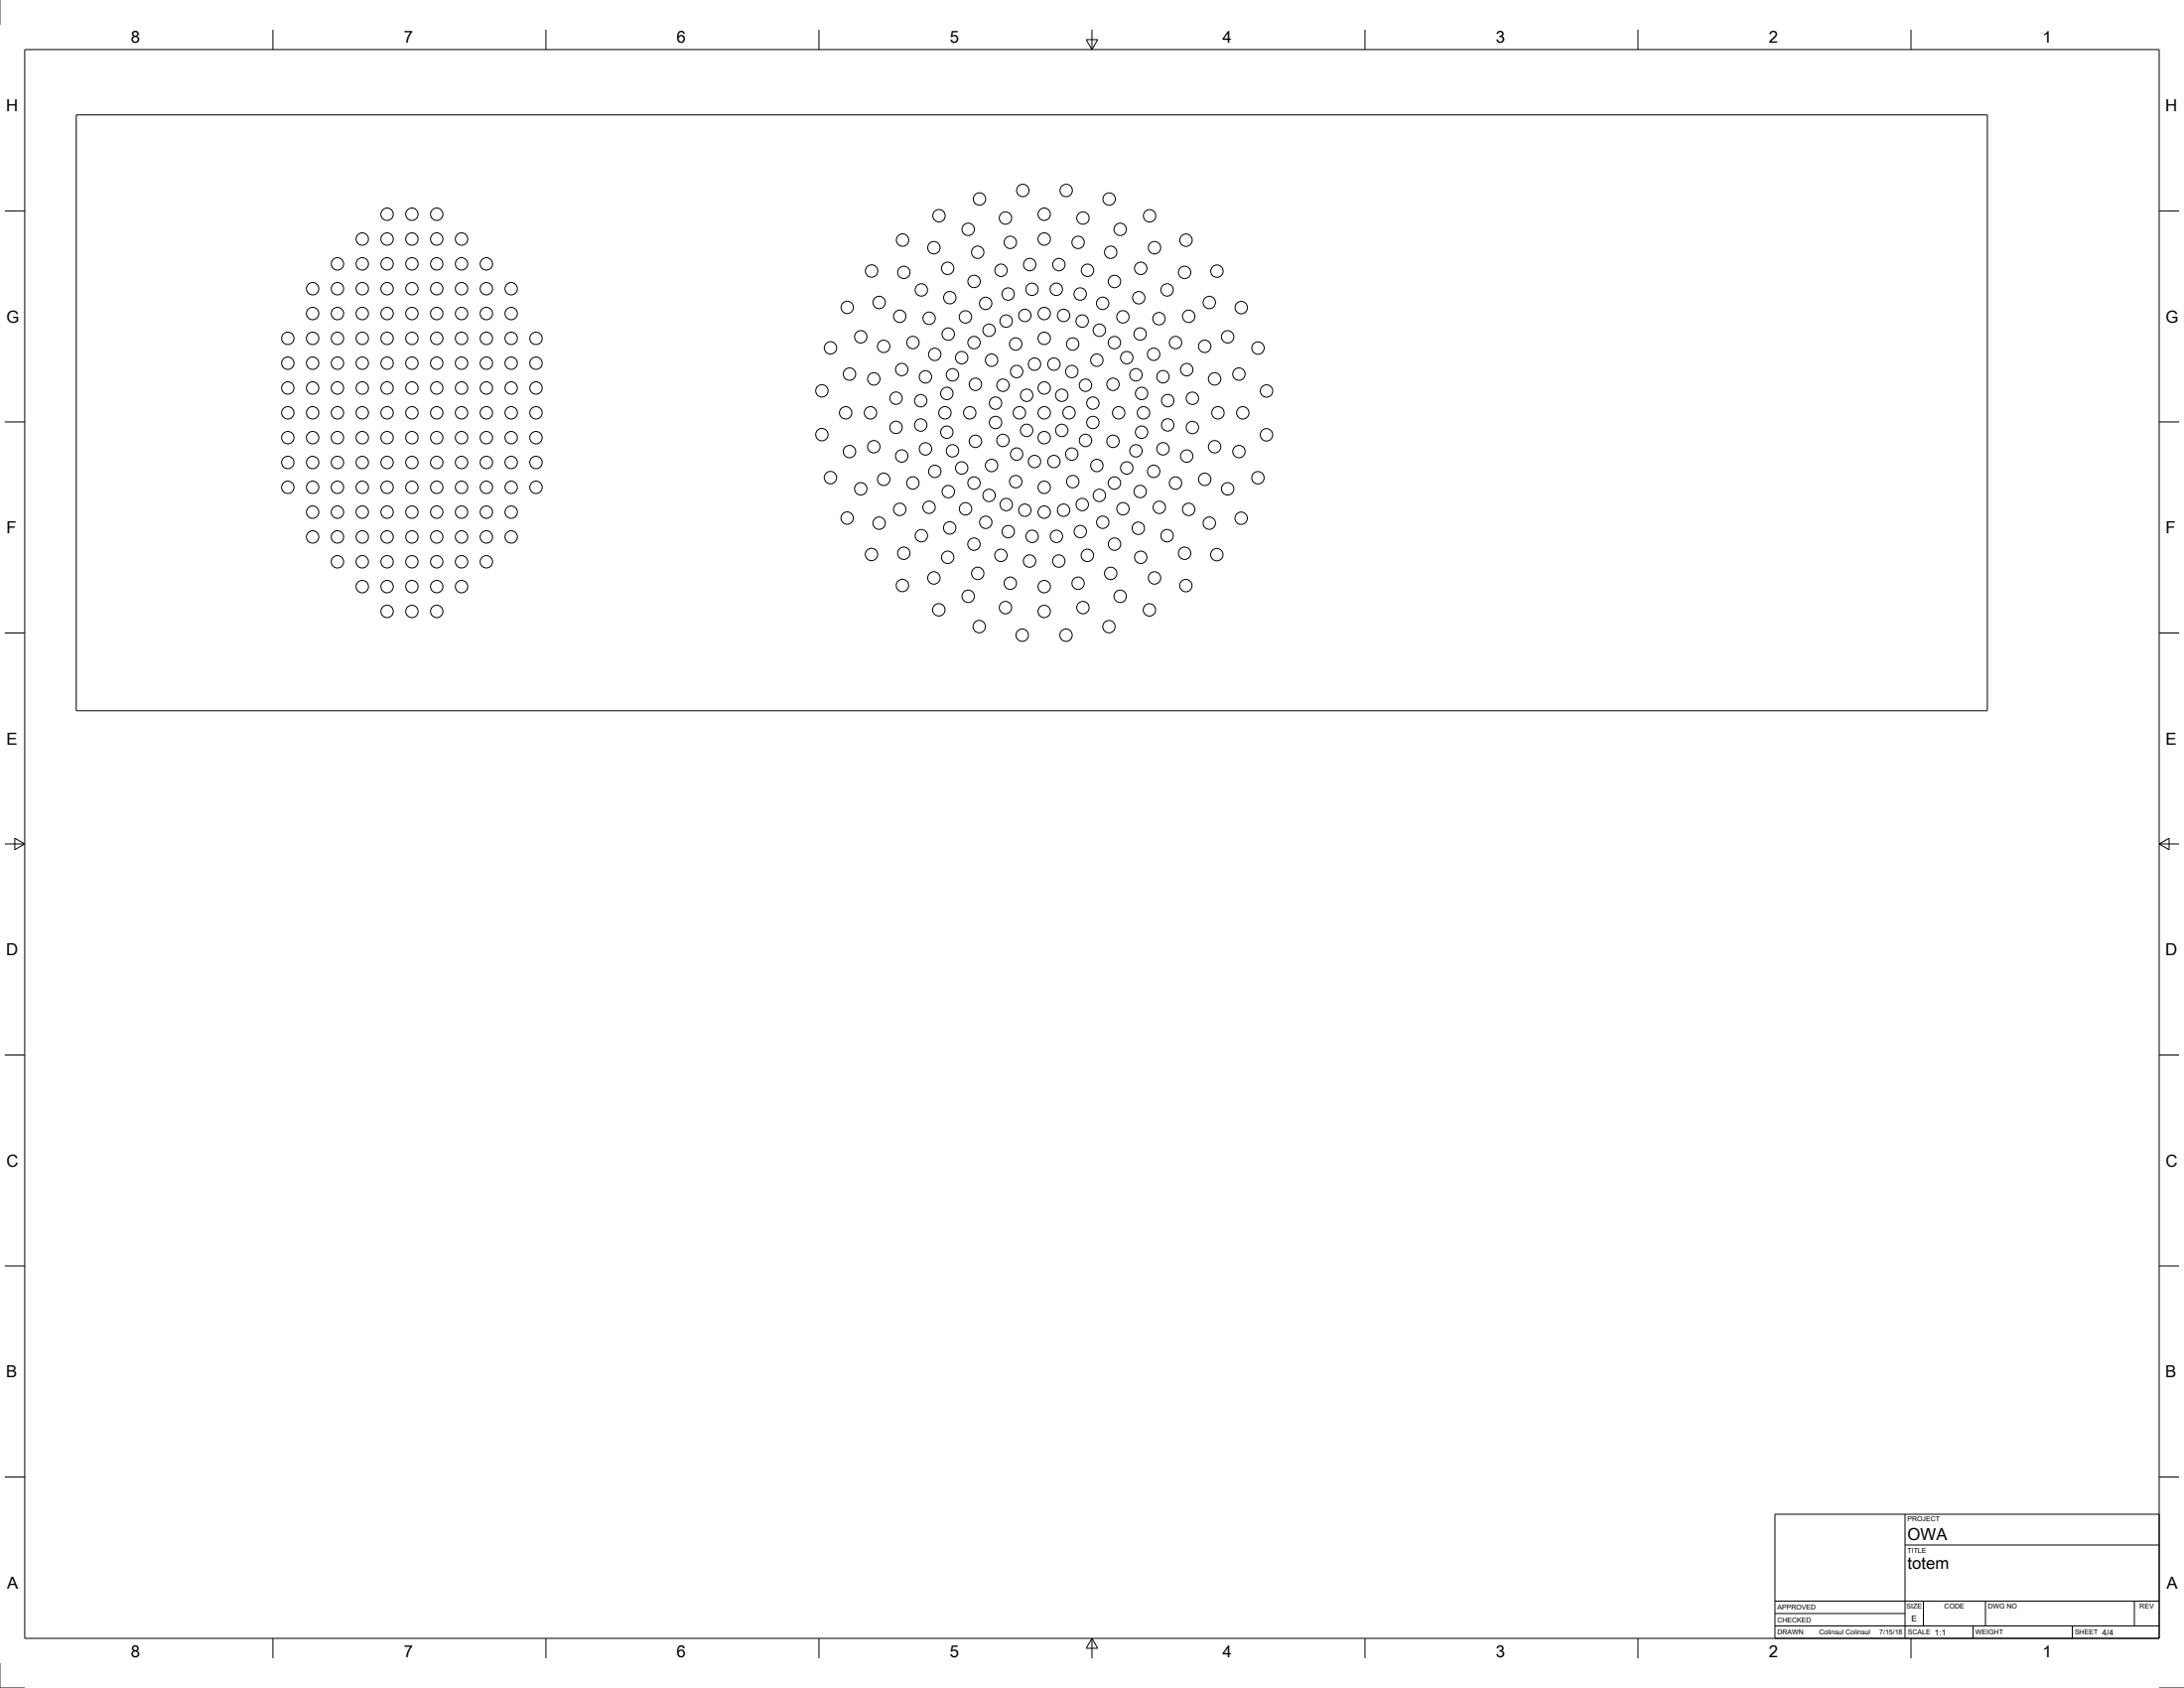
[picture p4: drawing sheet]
<svg xmlns="http://www.w3.org/2000/svg" width="1118mm" height="864mm" viewBox="0 0 1118 864" stroke-linecap="round" stroke-linejoin="round" font-family="sans-serif">
<!-- layer: Visible -->
<g fill="none" stroke="#000" stroke-width=".51">
<path d="M39 59h978v305h-978z"/>
<circle cx="523" cy="97" r="3"/>
<circle cx="546" cy="97" r="3"/>
<circle cx="198" cy="110" r="3"/>
<circle cx="211" cy="110" r="3"/>
<circle cx="223" cy="110" r="3"/>
<circle cx="481" cy="110" r="3"/>
<circle cx="495" cy="117" r="3"/>
<circle cx="501" cy="102" r="3"/>
<circle cx="515" cy="112" r="3"/>
<circle cx="534" cy="110" r="3"/>
<circle cx="554" cy="112" r="3"/>
<circle cx="568" cy="102" r="3"/>
<circle cx="573" cy="117" r="3"/>
<circle cx="588" cy="110" r="3"/>
<circle cx="173" cy="135" r="3"/>
<circle cx="185" cy="135" r="3"/>
<circle cx="185" cy="122" r="3"/>
<circle cx="198" cy="135" r="3"/>
<circle cx="198" cy="122" r="3"/>
<circle cx="211" cy="135" r="3"/>
<circle cx="211" cy="122" r="3"/>
<circle cx="223" cy="135" r="3"/>
<circle cx="223" cy="122" r="3"/>
<circle cx="236" cy="135" r="3"/>
<circle cx="236" cy="122" r="3"/>
<circle cx="249" cy="135" r="3"/>
<circle cx="446" cy="139" r="3"/>
<circle cx="462" cy="123" r="3"/>
<circle cx="462" cy="139" r="3"/>
<circle cx="478" cy="127" r="3"/>
<circle cx="485" cy="137" r="3"/>
<circle cx="500" cy="129" r="3"/>
<circle cx="512" cy="138" r="3"/>
<circle cx="517" cy="124" r="3"/>
<circle cx="527" cy="135" r="3"/>
<circle cx="534" cy="122" r="3"/>
<circle cx="542" cy="135" r="3"/>
<circle cx="552" cy="124" r="3"/>
<circle cx="557" cy="138" r="3"/>
<circle cx="568" cy="129" r="3"/>
<circle cx="584" cy="137" r="3"/>
<circle cx="591" cy="127" r="3"/>
<circle cx="606" cy="139" r="3"/>
<circle cx="607" cy="123" r="3"/>
<circle cx="623" cy="139" r="3"/>
<circle cx="160" cy="148" r="3"/>
<circle cx="173" cy="148" r="3"/>
<circle cx="185" cy="148" r="3"/>
<circle cx="198" cy="148" r="3"/>
<circle cx="211" cy="148" r="3"/>
<circle cx="223" cy="148" r="3"/>
<circle cx="236" cy="148" r="3"/>
<circle cx="249" cy="148" r="3"/>
<circle cx="262" cy="148" r="3"/>
<circle cx="434" cy="157" r="3"/>
<circle cx="450" cy="155" r="3"/>
<circle cx="471" cy="148" r="3"/>
<circle cx="486" cy="152" r="3"/>
<circle cx="498" cy="144" r="3"/>
<circle cx="504" cy="155" r="3"/>
<circle cx="516" cy="150" r="3"/>
<circle cx="528" cy="148" r="3"/>
<circle cx="541" cy="148" r="3"/>
<circle cx="553" cy="150" r="3"/>
<circle cx="564" cy="155" r="3"/>
<circle cx="570" cy="144" r="3"/>
<circle cx="583" cy="152" r="3"/>
<circle cx="597" cy="148" r="3"/>
<circle cx="619" cy="155" r="3"/>
<circle cx="635" cy="157" r="3"/>
<circle cx="147" cy="173" r="3"/>
<circle cx="160" cy="160" r="3"/>
<circle cx="160" cy="173" r="3"/>
<circle cx="173" cy="160" r="3"/>
<circle cx="173" cy="173" r="3"/>
<circle cx="185" cy="160" r="3"/>
<circle cx="185" cy="173" r="3"/>
<circle cx="198" cy="160" r="3"/>
<circle cx="198" cy="173" r="3"/>
<circle cx="211" cy="173" r="3"/>
<circle cx="211" cy="160" r="3"/>
<circle cx="223" cy="160" r="3"/>
<circle cx="223" cy="173" r="3"/>
<circle cx="236" cy="160" r="3"/>
<circle cx="236" cy="173" r="3"/>
<circle cx="249" cy="160" r="3"/>
<circle cx="249" cy="173" r="3"/>
<circle cx="262" cy="173" r="3"/>
<circle cx="262" cy="160" r="3"/>
<circle cx="274" cy="173" r="3"/>
<circle cx="425" cy="178" r="3"/>
<circle cx="440" cy="172" r="3"/>
<circle cx="452" cy="177" r="3"/>
<circle cx="460" cy="162" r="3"/>
<circle cx="467" cy="175" r="3"/>
<circle cx="475" cy="163" r="3"/>
<circle cx="485" cy="171" r="3"/>
<circle cx="494" cy="162" r="3"/>
<circle cx="498" cy="175" r="3"/>
<circle cx="506" cy="169" r="3"/>
<circle cx="515" cy="164" r="3"/>
<circle cx="520" cy="176" r="3"/>
<circle cx="524" cy="161" r="3"/>
<circle cx="534" cy="173" r="3"/>
<circle cx="534" cy="160" r="3"/>
<circle cx="544" cy="161" r="3"/>
<circle cx="549" cy="176" r="3"/>
<circle cx="554" cy="164" r="3"/>
<circle cx="563" cy="169" r="3"/>
<circle cx="570" cy="175" r="3"/>
<circle cx="575" cy="162" r="3"/>
<circle cx="583" cy="171" r="3"/>
<circle cx="593" cy="163" r="3"/>
<circle cx="602" cy="175" r="3"/>
<circle cx="608" cy="162" r="3"/>
<circle cx="616" cy="177" r="3"/>
<circle cx="628" cy="172" r="3"/>
<circle cx="644" cy="178" r="3"/>
<circle cx="147" cy="199" r="3"/>
<circle cx="147" cy="186" r="3"/>
<circle cx="160" cy="186" r="3"/>
<circle cx="160" cy="199" r="3"/>
<circle cx="173" cy="199" r="3"/>
<circle cx="173" cy="186" r="3"/>
<circle cx="185" cy="186" r="3"/>
<circle cx="185" cy="199" r="3"/>
<circle cx="198" cy="199" r="3"/>
<circle cx="198" cy="186" r="3"/>
<circle cx="211" cy="186" r="3"/>
<circle cx="211" cy="199" r="3"/>
<circle cx="223" cy="199" r="3"/>
<circle cx="223" cy="186" r="3"/>
<circle cx="236" cy="199" r="3"/>
<circle cx="236" cy="186" r="3"/>
<circle cx="249" cy="186" r="3"/>
<circle cx="249" cy="199" r="3"/>
<circle cx="262" cy="199" r="3"/>
<circle cx="262" cy="186" r="3"/>
<circle cx="274" cy="186" r="3"/>
<circle cx="274" cy="199" r="3"/>
<circle cx="421" cy="200" r="3"/>
<circle cx="435" cy="191" r="3"/>
<circle cx="447" cy="194" r="3"/>
<circle cx="461" cy="189" r="3"/>
<circle cx="474" cy="193" r="3"/>
<circle cx="478" cy="181" r="3"/>
<circle cx="487" cy="192" r="3"/>
<circle cx="492" cy="183" r="3"/>
<circle cx="499" cy="197" r="3"/>
<circle cx="507" cy="184" r="3"/>
<circle cx="513" cy="197" r="3"/>
<circle cx="520" cy="190" r="3"/>
<circle cx="529" cy="186" r="3"/>
<circle cx="534" cy="199" r="3"/>
<circle cx="539" cy="186" r="3"/>
<circle cx="548" cy="190" r="3"/>
<circle cx="555" cy="197" r="3"/>
<circle cx="561" cy="184" r="3"/>
<circle cx="570" cy="197" r="3"/>
<circle cx="577" cy="183" r="3"/>
<circle cx="581" cy="192" r="3"/>
<circle cx="590" cy="181" r="3"/>
<circle cx="595" cy="193" r="3"/>
<circle cx="607" cy="189" r="3"/>
<circle cx="622" cy="194" r="3"/>
<circle cx="634" cy="191" r="3"/>
<circle cx="147" cy="211" r="3"/>
<circle cx="160" cy="211" r="3"/>
<circle cx="173" cy="211" r="3"/>
<circle cx="185" cy="211" r="3"/>
<circle cx="198" cy="211" r="3"/>
<circle cx="211" cy="211" r="3"/>
<circle cx="223" cy="211" r="3"/>
<circle cx="236" cy="211" r="3"/>
<circle cx="249" cy="211" r="3"/>
<circle cx="262" cy="211" r="3"/>
<circle cx="274" cy="211" r="3"/>
<circle cx="433" cy="211" r="3"/>
<circle cx="445" cy="211" r="3"/>
<circle cx="459" cy="219" r="3"/>
<circle cx="459" cy="204" r="3"/>
<circle cx="471" cy="205" r="3"/>
<circle cx="471" cy="217" r="3"/>
<circle cx="484" cy="211" r="3"/>
<circle cx="485" cy="201" r="3"/>
<circle cx="496" cy="211" r="3"/>
<circle cx="509" cy="206" r="3"/>
<circle cx="509" cy="216" r="3"/>
<circle cx="522" cy="211" r="3"/>
<circle cx="525" cy="202" r="3"/>
<circle cx="534" cy="211" r="3"/>
<circle cx="543" cy="202" r="3"/>
<circle cx="547" cy="211" r="3"/>
<circle cx="559" cy="206" r="3"/>
<circle cx="559" cy="216" r="3"/>
<circle cx="572" cy="211" r="3"/>
<circle cx="584" cy="201" r="3"/>
<circle cx="585" cy="211" r="3"/>
<circle cx="598" cy="205" r="3"/>
<circle cx="598" cy="217" r="3"/>
<circle cx="610" cy="219" r="3"/>
<circle cx="610" cy="204" r="3"/>
<circle cx="623" cy="211" r="3"/>
<circle cx="636" cy="211" r="3"/>
<circle cx="648" cy="200" r="3"/>
<circle cx="147" cy="237" r="3"/>
<circle cx="147" cy="224" r="3"/>
<circle cx="160" cy="224" r="3"/>
<circle cx="160" cy="237" r="3"/>
<circle cx="173" cy="237" r="3"/>
<circle cx="173" cy="224" r="3"/>
<circle cx="185" cy="237" r="3"/>
<circle cx="185" cy="224" r="3"/>
<circle cx="198" cy="237" r="3"/>
<circle cx="198" cy="224" r="3"/>
<circle cx="211" cy="224" r="3"/>
<circle cx="211" cy="237" r="3"/>
<circle cx="223" cy="237" r="3"/>
<circle cx="223" cy="224" r="3"/>
<circle cx="236" cy="237" r="3"/>
<circle cx="236" cy="224" r="3"/>
<circle cx="249" cy="237" r="3"/>
<circle cx="249" cy="224" r="3"/>
<circle cx="262" cy="237" r="3"/>
<circle cx="262" cy="224" r="3"/>
<circle cx="274" cy="237" r="3"/>
<circle cx="274" cy="224" r="3"/>
<circle cx="421" cy="222" r="3"/>
<circle cx="435" cy="231" r="3"/>
<circle cx="447" cy="229" r="3"/>
<circle cx="461" cy="233" r="3"/>
<circle cx="474" cy="230" r="3"/>
<circle cx="485" cy="221" r="3"/>
<circle cx="487" cy="231" r="3"/>
<circle cx="492" cy="239" r="3"/>
<circle cx="499" cy="226" r="3"/>
<circle cx="507" cy="238" r="3"/>
<circle cx="513" cy="225" r="3"/>
<circle cx="520" cy="232" r="3"/>
<circle cx="525" cy="220" r="3"/>
<circle cx="529" cy="236" r="3"/>
<circle cx="534" cy="224" r="3"/>
<circle cx="539" cy="236" r="3"/>
<circle cx="543" cy="220" r="3"/>
<circle cx="548" cy="232" r="3"/>
<circle cx="555" cy="225" r="3"/>
<circle cx="561" cy="238" r="3"/>
<circle cx="570" cy="226" r="3"/>
<circle cx="577" cy="239" r="3"/>
<circle cx="581" cy="231" r="3"/>
<circle cx="584" cy="221" r="3"/>
<circle cx="595" cy="230" r="3"/>
<circle cx="607" cy="233" r="3"/>
<circle cx="622" cy="229" r="3"/>
<circle cx="634" cy="231" r="3"/>
<circle cx="648" cy="222" r="3"/>
<circle cx="147" cy="249" r="3"/>
<circle cx="160" cy="249" r="3"/>
<circle cx="173" cy="249" r="3"/>
<circle cx="185" cy="249" r="3"/>
<circle cx="198" cy="249" r="3"/>
<circle cx="211" cy="249" r="3"/>
<circle cx="223" cy="249" r="3"/>
<circle cx="236" cy="249" r="3"/>
<circle cx="249" cy="249" r="3"/>
<circle cx="262" cy="249" r="3"/>
<circle cx="274" cy="249" r="3"/>
<circle cx="425" cy="244" r="3"/>
<circle cx="440" cy="250" r="3"/>
<circle cx="452" cy="245" r="3"/>
<circle cx="467" cy="247" r="3"/>
<circle cx="475" cy="260" r="3"/>
<circle cx="478" cy="241" r="3"/>
<circle cx="485" cy="252" r="3"/>
<circle cx="498" cy="247" r="3"/>
<circle cx="506" cy="253" r="3"/>
<circle cx="515" cy="258" r="3"/>
<circle cx="520" cy="246" r="3"/>
<circle cx="534" cy="249" r="3"/>
<circle cx="549" cy="246" r="3"/>
<circle cx="554" cy="258" r="3"/>
<circle cx="563" cy="253" r="3"/>
<circle cx="570" cy="247" r="3"/>
<circle cx="583" cy="251" r="3"/>
<circle cx="590" cy="241" r="3"/>
<circle cx="593" cy="260" r="3"/>
<circle cx="602" cy="247" r="3"/>
<circle cx="616" cy="245" r="3"/>
<circle cx="628" cy="250" r="3"/>
<circle cx="644" cy="244" r="3"/>
<circle cx="160" cy="275" r="3"/>
<circle cx="160" cy="262" r="3"/>
<circle cx="173" cy="262" r="3"/>
<circle cx="173" cy="275" r="3"/>
<circle cx="185" cy="275" r="3"/>
<circle cx="185" cy="262" r="3"/>
<circle cx="198" cy="275" r="3"/>
<circle cx="198" cy="262" r="3"/>
<circle cx="211" cy="262" r="3"/>
<circle cx="211" cy="275" r="3"/>
<circle cx="223" cy="262" r="3"/>
<circle cx="223" cy="275" r="3"/>
<circle cx="236" cy="262" r="3"/>
<circle cx="236" cy="275" r="3"/>
<circle cx="249" cy="275" r="3"/>
<circle cx="249" cy="262" r="3"/>
<circle cx="262" cy="262" r="3"/>
<circle cx="262" cy="275" r="3"/>
<circle cx="434" cy="265" r="3"/>
<circle cx="450" cy="268" r="3"/>
<circle cx="460" cy="261" r="3"/>
<circle cx="471" cy="274" r="3"/>
<circle cx="486" cy="270" r="3"/>
<circle cx="494" cy="260" r="3"/>
<circle cx="498" cy="278" r="3"/>
<circle cx="504" cy="267" r="3"/>
<circle cx="516" cy="272" r="3"/>
<circle cx="524" cy="261" r="3"/>
<circle cx="528" cy="274" r="3"/>
<circle cx="534" cy="262" r="3"/>
<circle cx="541" cy="274" r="3"/>
<circle cx="544" cy="261" r="3"/>
<circle cx="553" cy="272" r="3"/>
<circle cx="564" cy="267" r="3"/>
<circle cx="570" cy="278" r="3"/>
<circle cx="575" cy="260" r="3"/>
<circle cx="582" cy="270" r="3"/>
<circle cx="597" cy="274" r="3"/>
<circle cx="608" cy="261" r="3"/>
<circle cx="619" cy="268" r="3"/>
<circle cx="635" cy="265" r="3"/>
<circle cx="173" cy="287" r="3"/>
<circle cx="185" cy="287" r="3"/>
<circle cx="198" cy="287" r="3"/>
<circle cx="211" cy="287" r="3"/>
<circle cx="223" cy="287" r="3"/>
<circle cx="236" cy="287" r="3"/>
<circle cx="249" cy="287" r="3"/>
<circle cx="446" cy="284" r="3"/>
<circle cx="462" cy="300" r="3"/>
<circle cx="462" cy="283" r="3"/>
<circle cx="478" cy="296" r="3"/>
<circle cx="485" cy="285" r="3"/>
<circle cx="500" cy="293" r="3"/>
<circle cx="512" cy="284" r="3"/>
<circle cx="517" cy="298" r="3"/>
<circle cx="527" cy="287" r="3"/>
<circle cx="542" cy="287" r="3"/>
<circle cx="552" cy="298" r="3"/>
<circle cx="556" cy="284" r="3"/>
<circle cx="568" cy="293" r="3"/>
<circle cx="584" cy="285" r="3"/>
<circle cx="591" cy="296" r="3"/>
<circle cx="606" cy="283" r="3"/>
<circle cx="607" cy="300" r="3"/>
<circle cx="623" cy="284" r="3"/>
<circle cx="185" cy="300" r="3"/>
<circle cx="198" cy="300" r="3"/>
<circle cx="198" cy="313" r="3"/>
<circle cx="211" cy="313" r="3"/>
<circle cx="211" cy="300" r="3"/>
<circle cx="223" cy="313" r="3"/>
<circle cx="223" cy="300" r="3"/>
<circle cx="236" cy="300" r="3"/>
<circle cx="480" cy="312" r="3"/>
<circle cx="495" cy="305" r="3"/>
<circle cx="515" cy="311" r="3"/>
<circle cx="534" cy="313" r="3"/>
<circle cx="534" cy="300" r="3"/>
<circle cx="554" cy="311" r="3"/>
<circle cx="573" cy="305" r="3"/>
<circle cx="588" cy="312" r="3"/>
<circle cx="501" cy="321" r="3"/>
<circle cx="523" cy="325" r="3"/>
<circle cx="546" cy="325" r="3"/>
<circle cx="567" cy="321" r="3"/>
</g>
<!-- layer: Border -->
<g fill="none" stroke="#000" stroke-width=".51">
<path d="M0 0v13M140 15v10M279 15v10M419 15v10M559 15v10M698 15v10M838 15v10M978 15v10M13 25h1092v813h-1092zM556 20h6l-3 5zM2 108h11M1105 108h10"/>
<path d="M2 216h11M1105 216h10M2 324h11M1105 324h10M2 432h11M8 429l5 3-5 3zM1105 432h10M1105 432l5-3v6zM2 540h11M1105 540h10M2 648h11M1105 648h10"/>
<path d="M2 756h11M1105 756h10M140 838v10M279 838v10M419 838v10M559 838v10M559 838l3 5h-6zM698 838v10M838 838v10M978 838v10M0 851v13h13M1105 864h13"/>
</g>
<!-- layer: Titleblock -->
<path d="M908 775h197v63h-197zM975 775v63M975 790h130M908 819h197M984 819v13M1016 819v13M1092 819v13M908 832h197M908 826h67M1010 832v6M1060 832v6" fill="none" stroke="#000" stroke-width=".51"/>
<g font-size="8.5">
<text x="67" y="22">8</text>
<text x="207" y="22">7</text>
<text x="346" y="22">6</text>
<text x="486" y="22">5</text>
<text x="626" y="22">4</text>
<text x="765" y="22">3</text>
<text x="905" y="22">2</text>
<text x="1045" y="22">1</text>
<text x="3" y="57">H</text>
<text x="1108" y="57">H</text>
<text x="3" y="165">G</text>
<text x="1108" y="165">G</text>
<text x="3" y="273">F</text>
<text x="1108" y="273">F</text>
<text x="3" y="381">E</text>
<text x="1108" y="381">E</text>
<text x="3" y="489">D</text>
<text x="1108" y="489">D</text>
<text x="3" y="597">C</text>
<text x="1108" y="597">C</text>
<text x="3" y="705">B</text>
<text x="1108" y="705">B</text>
<text x="976" y="788">OWA</text>
<text x="976" y="803">totem</text>
<text x="4" y="813">A</text>
<text x="1109" y="813">A</text>
<text x="67" y="848">8</text>
<text x="207" y="848">7</text>
<text x="346" y="848">6</text>
<text x="486" y="848">5</text>
<text x="626" y="848">4</text>
<text x="765" y="848">3</text>
<text x="905" y="848">2</text>
<text x="1045" y="848">1</text>
</g>
<g font-size="4.3">
<text x="978" y="829">E</text>
<text x="990" y="837">1:1</text>
<text x="1076" y="837">4/4</text>
</g>
<g font-size="3.5">
<text x="976" y="779">PROJECT</text>
<text x="976" y="794">TITLE</text>
<text x="910" y="824">APPROVED</text>
<text x="976" y="823">SIZE</text>
<text x="995" y="823">CODE</text>
<text x="1017" y="823">DWG NO</text>
<text x="1095" y="823">REV</text>
<text x="910" y="830">CHECKED</text>
<text x="910" y="836">DRAWN</text>
<text x="931" y="836">Colinsul Colinsul</text>
<text x="962" y="836">7/15/18</text>
<text x="976" y="836">SCALE</text>
<text x="1011" y="836">WEIGHT</text>
<text x="1062" y="836">SHEET</text>
</g>
</svg>
